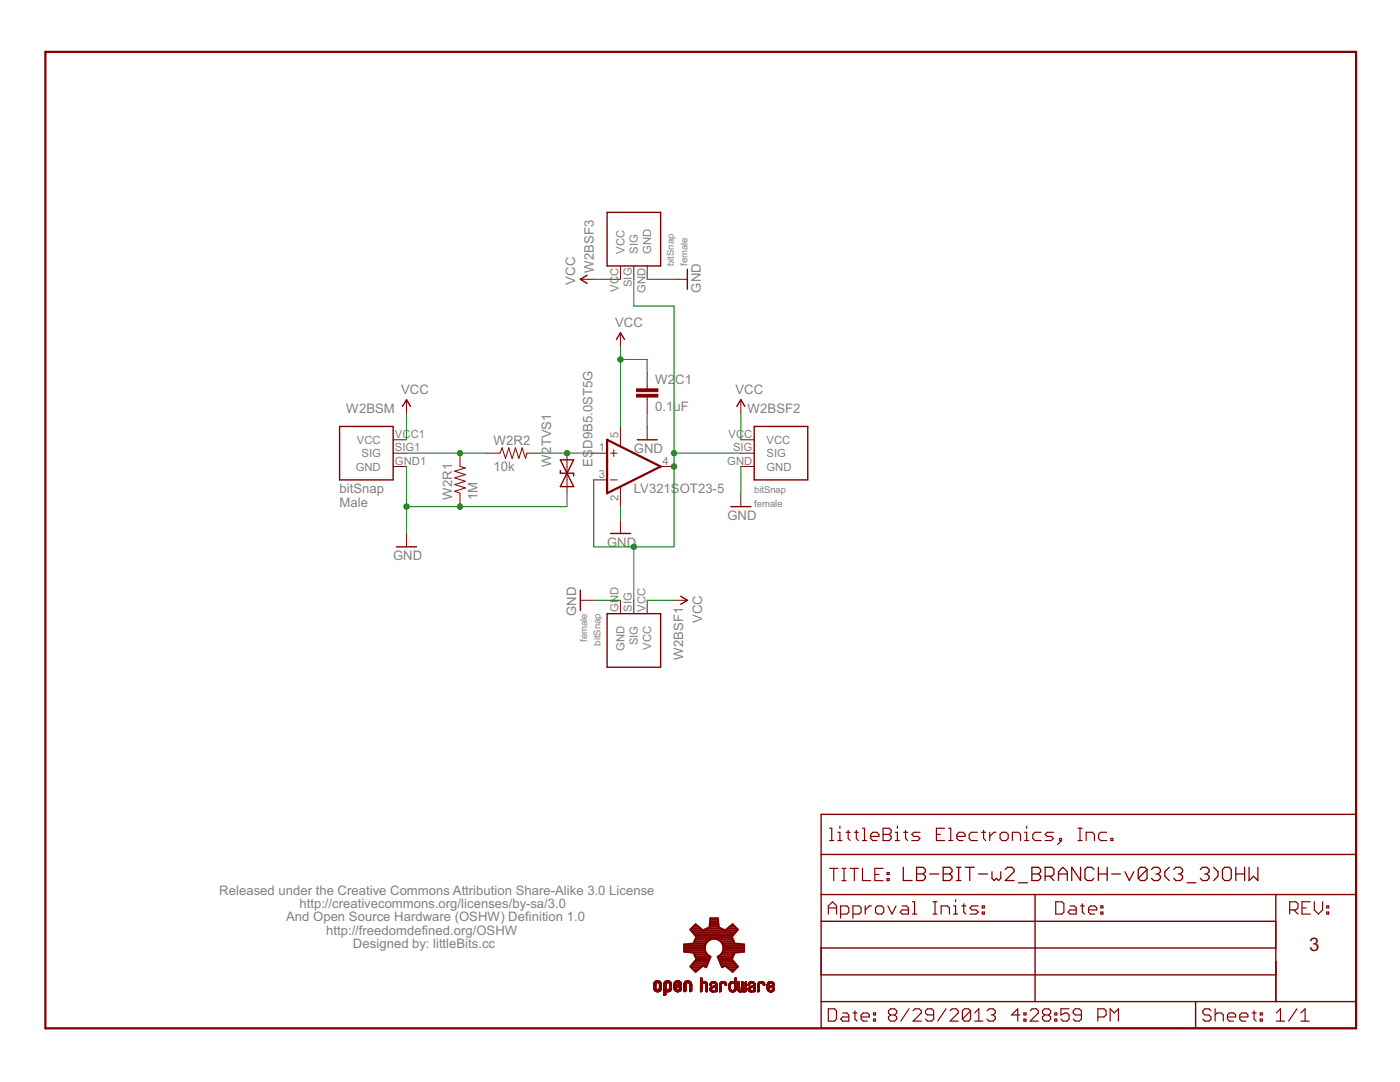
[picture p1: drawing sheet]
<svg xmlns="http://www.w3.org/2000/svg" width="279mm" height="216mm" viewBox="0 0 279 216" stroke-linecap="round" stroke-linejoin="round" font-family="sans-serif">
<g fill="none" stroke="#800000" stroke-width=".2">
<path d="M115.8 55.7h2.7M123.8 53.1v2.6M126.5 53.1v2.6M129.2 53.1v2.6M134.5 55.7h2.7M81.1 79.8v2.6M123.8 66.4v2.7M129.2 74.4v3.2M129.2 79.2v3.2M147.8 79.8v2.6M78.5 90.4h2.6M78.5 93.1h2.6"/>
<path d="M78.5 87.8h2.6M91.8 90.4v2.7l1.1 .3-2.2 .6 2.2 .7-2.2 .7 2.2 .6-2.2 .7 2.2 .7-2.2 .6 1.1 .4v2.7M97.1 90.4h2.7l.4-1 .7 2.1 .6-2.1 .7 2.1 .7-2.1 .6 2.1 .7-2.1 .7 2.1 .3-1.1h2.6M113.2 90.4v8M118.5 90.4h2.7M118.5 95.8h2.7M121.8 90.4h1.4M121.8 95.8h1.4M122.5 89.8v1.3M123.8 85.1v3.9M123.8 97.2v3.9M129.2 85.1v2.7"/>
<path d="M131.8 93.1h2.7M147.8 90.4h2.7M147.8 93.1h2.7M147.8 98.4v2.7M147.8 87.8h2.7M81.1 106.4v2.7M115.8 119.8h2.7M123.8 103.8v2.6M123.8 119.8v2.6M126.5 119.8v2.6M129.2 119.8v2.6M134.5 119.8h2.7"/>
<path d="M130.5 197.2h.4M130.5 197.1h.4M130.5 197h.4M130.5 196.9h.4M130.5 196.8h.4M130.5 196.7h.4M130.5 196.6h.4M130.5 196.5h.4M130.5 196.4h.4M130.5 197.4h.5M130.5 197.3h.4M130.5 196.2h.5"/>
<path d="M130.5 197.5h.6M130.6 197.5h1.3M130.6 196.1h1.3M130.6 196h1.3M130.6 197.6h1.3M130.6 195.9h1.2M130.7 197.7h1.1M130.7 195.9h1.1M130.7 197.8h1M130.8 195.8h.9M130.8 197.8h.8M130.9 196.4h-.4"/>
<path d="M130.9 197.9h.7M130.9 196.3h-.4M130.9 195.7h.7M131 196.2h-.5M131.1 195.7h.3M131.1 197.9h.3M131.1 196.1l-.6 .1M131.4 196.1l.6 .1M131.4 197.5h.6M131.4 197.4h.6M131.5 196.2h.5M131.5 196.3h.5"/>
<path d="M131.6 197.3h.4M131.6 196.4h.4M131.6 196.3h.4M131.6 197.2h.4M131.6 197.1h.4M131.6 197h.4M131.6 196.9h.4M131.6 196.8h.4M131.6 196.7h.4M131.6 196.6h.4M131.6 196.5h.4M132 197.4h-.5"/>
<path d="M132.5 198.5h.4M132.5 198.4h.4M132.5 198.3h.4M132.5 198.2h.4M132.5 198.1h.4M132.5 198h.4M132.5 197.7h1.3M132.5 197.5h1.4M132.5 197.5h.6M132.5 197.4h.6M132.5 197.4h.5M132.5 197.3h.4"/>
<path d="M132.5 197.2h.4M132.5 197.1h.4M132.5 197h.4M132.5 196.9h.4M132.5 196.8h.4M132.5 196.7h.4M132.5 196.6h.4M132.5 196.5h.4M132.5 196.4h.4M132.5 196.3h.4M132.5 198.6h.2M132.5 198.6h.1"/>
<path d="M132.6 196.1h1.3M132.6 196h1.3M132.7 195.9h1.1M132.8 195.8h.9M132.8 198.6h-.3M132.9 198.5h-.4M132.9 197.9h-.4M132.9 196.4h-.4M132.9 195.7h.7M133 196.3h-.5M133 196.2h-.5M133.1 195.7h.3"/>
<path d="M133.1 197.9h.3M133.1 196.1l-.6 .1M133.4 196.1l.6 .1M133.5 197.4h.5M133.5 196.2h.5M133.5 196.3h.5M133.6 197.9h-1.1M133.6 197.3h.4M133.6 196.3h.4M133.6 197.2h.4M133.6 196.4h.4M133.6 197.1h.4"/>
<path d="M133.6 197h.4M133.6 196.9h.4M133.6 196.8h.4M133.6 196.7h.4M133.6 196.6h.4M133.6 196.5h.4M133.7 197.8h-1.2M133.8 197.8h-1.3M133.8 197.7h-1.3M133.9 197.6h-1.4M134 197.5h-.6M134 197.3h-.4"/>
<path d="M134.5 197.3h.5M134.5 197.3h.4M134.5 197.2h.4M134.5 197h.7M134.5 196.7h1.5M134.5 196.6h.4M134.5 196.5h.4M134.5 196.4h.4M134.5 196.3h.4M134.5 197.4h.5M134.5 197.5h.6M134.5 197.4h.6"/>
<path d="M134.6 197.5h1.3M134.6 197.6h1.3M134.6 196h1.3M134.7 197.7h1.1M134.7 195.9h1.1M134.8 197.8h.9M134.8 195.8h.9M134.9 197.8h.8M134.9 195.8h.8M134.9 196.5h-.4M134.9 197.9h.7M134.9 196.4h-.4"/>
<path d="M134.9 195.7h.7M135 196.3h-.5M135 196.2h-.5M135.1 197.1h-.6M135.1 196.6h.9M135.1 197.9h.3M135.1 195.7h.3M135.1 196.1l-.6 .1M135.2 197.1h-.7M135.2 196.6h.8M135.3 196.5h.7M135.4 196.1h.6"/>
<path d="M135.4 197h-.9M135.4 196.5h.6M135.5 197.4h.5M135.5 196.9h-1M135.5 196.2h.5M135.5 196.4h.5M135.6 196.3h.4M135.6 197.3h.4M135.6 196.9h-1.1M135.6 196.4h.4M135.6 197.2h.4M135.6 197.1h.4"/>
<path d="M135.7 197.1h.3M135.7 197h.3M135.7 196.8h-1.2M135.8 197h.2M135.8 196.8h-1.3M135.9 196.7h-1.4M135.9 196.1h-1.3M136 197.5h-.6M136 197.4h-.5M136.5 197.7h.4M136.5 197.6h.4M136.5 197.5h.4"/>
<path d="M136.5 197.4h.4M136.5 197.3h.4M136.5 197.2h.4M136.5 197.1h.4M136.5 197h.4M136.5 196.9h.4M136.5 196.8h.4M136.5 196.7h.4M136.5 196.6h.4M136.5 196.5h.4M136.5 196.4h.4M136.5 197.9h.2"/>
<path d="M136.5 196.2h.5M136.6 196.1h1.4M136.6 196h1.3M136.7 195.9h1.2M136.7 195.9h1.1M136.8 195.8h1M136.8 197.8h-.3M136.8 195.8h.9M136.9 197.8h-.4M136.9 196.3h-.4M136.9 195.7h.7M137 196.3h-.5"/>
<path d="M137.1 196.2h-.6M137.1 195.7h.3M137.2 196.1l-.7 .1M137.4 196.1l.6 .1M137.5 196.2h.5M137.6 196.3h.4M137.6 197.7h.4M137.6 197.6h.4M137.6 197.5h.4M137.6 197.4h.4M137.6 197.3h.4M137.6 197.2h.4"/>
<path d="M137.6 197.1h.4M137.6 197h.4M137.6 196.9h.4M137.6 196.8h.4M137.6 196.7h.4M137.6 196.6h.4M137.6 196.5h.4M137.6 196.4h.4M137.6 197.9h.3M138 197.8h-.4M139.8 195.3h.3M139.8 197.9h.1"/>
<path d="M139.8 197.8h.3M139.8 197.7h.3M139.8 197.6h.3M139.8 197.5h.3M139.8 197.4h.3M139.8 197.3h.3M139.8 197.2h.3M139.8 197.1h.3M139.8 197h.3M139.8 196.9h.3M139.8 196.8h.3M139.8 196.7h.3"/>
<path d="M139.8 196.6h.3M139.8 196.5h.3M139.8 196.4h.3M139.8 196.2h1.3M139.8 196.1h1.3M139.8 196h1.2M139.8 196h1.1M139.8 195.9h1.1M139.8 195.9h.3M139.8 195.8h.3M139.8 195.7h.3M139.8 195.6h.3"/>
<path d="M139.8 195.5h.3M139.8 195.4h.3M139.8 195.2h.3M139.9 195.1h.2M140 197.9h-.2M140.1 197.8h-.3M140.1 196.4h-.3M140.1 196.3h-.3M140.2 196.3h-.4M140.2 195.9h.6M140.2 196.2h-.4M140.3 196.2h-.5"/>
<path d="M140.3 195.8h.4M140.7 196.2h.4M140.7 196.2h.5M140.8 196.3h.4M140.8 196.4h.4M140.9 196.4h.3M140.9 196.5h.3M140.9 197.8h.3M140.9 197.7h.3M140.9 197.6h.3M140.9 197.5h.3M140.9 197.4h.3"/>
<path d="M140.9 197.3h.3M140.9 197.2h.3M140.9 197.1h.3M140.9 197h.3M140.9 196.9h.3M140.9 196.8h.3M140.9 196.7h.3M140.9 196.6h.3M141 197.9h-.1M141.1 197.9h-.2M141.2 197.8h-.3M141.7 197.5h.4"/>
<path d="M141.7 197.5h.3M141.7 197.4h.3M141.7 197.2h.4M141.7 196.7h.1M141.7 196.5h.3M141.7 197.6h.5M141.7 197.6h.4M141.7 196.3h.3M141.7 197.7h.9M141.8 197.7h.8M141.8 196.2h1.2M141.8 197.8h.8"/>
<path d="M141.9 196.1h1.1M141.9 197.8h.7M141.9 196h1M141.9 196.6h-.2M142 197.9h.6M142 196.6h-.3M142 195.9h.8M142 197.3h-.3M142 196.9h1.1M142 196.4h-.3M142.1 197.9h.5M142.1 195.9h.6"/>
<path d="M142.1 196.8h1M142.1 196.3h-.4M142.2 197.2h-.5M142.2 196.2h-.4M142.2 198h.1M142.2 195.8h.4M142.3 196.8h.8M142.3 197.9v.1M142.3 197.1h-.6M142.3 198h.1M142.3 197.6h.3M142.3 196.7h.8"/>
<path d="M142.4 197.1h-.6M142.5 196.7h.6M142.5 197h-.7M142.6 196.2h.4M142.6 196.6h.5M142.7 197h-.9M142.7 196.3h.4M142.7 196.6h.4M142.8 197h.3M142.8 196.4h.3M142.8 196.5h.3M142.8 197.8h.3"/>
<path d="M142.8 197.7h.3M142.8 197.6h.3M142.8 197.5h.3M142.8 197.4h.3M142.8 197.3h.3M142.8 197.2h.3M142.8 197.1h.3M142.9 197.9h-.1M143.1 197.9h-.3M143.1 197.8h-.3M143.1 196.9h-1.2M143.6 197.8h.3"/>
<path d="M143.6 197.7h.3M143.6 197.6h.3M143.6 197.5h.3M143.6 197.4h.3M143.6 197.3h.3M143.6 197.2h.3M143.6 197.1h.3M143.6 197h.3M143.6 196.9h.3M143.6 196.8h.3M143.6 196.7h.3M143.6 196.6h.3"/>
<path d="M143.6 196.5h.3M143.6 196.4h.3M143.7 196.2h1.2M143.7 197.9h-.1M143.7 196.1h1.2M143.8 196h1M143.8 197.9h-.2M143.9 197.8h-.3M143.9 195.9h.8M143.9 196.5h-.3M144 196.3h-.4M144 195.9h.6"/>
<path d="M144.1 196.2h-.4M144.1 195.8h.4M144.5 196.2h.4M144.5 196.2h.5M144.6 196.3h.4M144.7 196.3h.3M144.7 196.4h.3M144.7 196.6h.3M144.7 196.5h.3M144.9 196.6h-.1M145 196.5h-.3M145.5 197.3h.3"/>
<path d="M145.5 197.2h.3M145.5 197.1h.3M145.5 197h.3M145.5 196.9h.3M145.5 196.8h.3M145.5 196.7h.3M145.5 196.6h.3M145.5 196.5h.3M145.5 197.4h.3M145.5 196.4h.3M145.5 197.5h.4M145.5 197.4h.4"/>
<path d="M145.5 197.6h.5M145.6 197.6h.6M145.6 197.7h1.1M145.6 196.1h1.3M145.7 196h1.2M145.7 197.8h1M145.8 197.8h.9M145.8 195.9h1.1M145.8 197.9h.8M145.8 196.4h-.3M145.9 196.3h-.4M145.9 195.9h.6"/>
<path d="M146 196.2h-.5M146 196.2h-.4M146 195.8h.4M146.1 197.9v.1M146.2 197.9v.1M146.2 198h.1M146.4 196.2h.5M146.4 197.6h.5M146.5 196.2h.4M146.5 197.9h-.6M146.5 196.3h.4M146.5 197.5h.4"/>
<path d="M146.6 197.4h.3M146.6 196.3h.3M146.6 196.4h.3M146.6 197.3h.3M146.6 197.2h.3M146.6 197.1h.3M146.6 197h.3M146.6 196.9h.3M146.6 196.8h.3M146.6 196.7h.3M146.6 196.6h.3M146.6 196.5h.3"/>
<path d="M146.6 195.9h.3M146.6 195.8h.3M146.6 195.7h.3M146.6 195.6h.3M146.6 195.5h.3M146.6 195.4h.3M146.6 195.3h.3M146.6 195.2h.3M146.7 195.2h.2M146.8 195.1h.1M146.8 197.7h-1.2M146.8 197.6h-.5"/>
<path d="M146.9 197.5h-.4M146.9 196.1l-1.3 .1M147.2 197.4h.3M147.2 197.3h.3M147.2 197.2h.3M147.2 197.1h.3M147.2 197h.3M147.2 196.9h.3M147.2 196.8h.3M147.2 196.7h.3M147.2 196.6h.3M147.2 196.5h.3"/>
<path d="M147.2 196.4h.3M147.2 196.3h.3M147.2 196.2h.3M147.2 196.1h.3M147.2 196h.3M147.2 197.6h1.8M147.2 197.6h.4M147.2 197.5h.4M147.2 195.9h.3M147.3 197.7h1.6M147.3 197.8h1.6M147.4 197.8h1.4"/>
<path d="M147.4 195.9h.1M147.4 197.9h1.4M147.5 197.9h.5M147.6 198h.1M147.8 197.9v.1M147.9 197.6h.4M147.9 197.5h.4M147.9 197.4h.4M147.9 197.3h.4M147.9 197.2h.4M147.9 197.1h.4M147.9 197h.4"/>
<path d="M148 197.3h.3M148 197.2h.3M148 196.9h.3M148 196.8h.3M148 196.7h.3M148 196.6h.3M148 196.5h.3M148 196.4h.3M148 196.3h.3M148 196.2h.3M148 196.1h.3M148 196h.3"/>
<path d="M148 195.9h.3M148.1 195.9h.2M148.3 197.9h.4M148.5 198h.1M148.7 197.5h.3M148.7 197.4h.3M148.7 197.3h.3M148.7 197.2h.3M148.7 197.1h.3M148.7 197h.3M148.7 196.9h.3M148.7 196.8h.3"/>
<path d="M148.7 196.7h.3M148.7 196.6h.3M148.7 196.5h.3M148.7 196.4h.3M148.7 196.3h.3M148.7 196.2h.3M148.7 196.1h.3M148.7 196h.3M148.7 195.9h.3M148.8 195.9h.2M148.9 197.7h-1.6M149 197.6h-.4"/>
<path d="M149.3 197.5h.3M149.3 197.4h.3M149.3 197.3h.3M149.3 197.6h.4M149.3 197.5h.4M149.3 197.2h.4M149.3 196.7h.1M149.3 196.5h.3M149.3 196.4h.3M149.3 197.6h.9M149.4 197.7h.8M149.4 196.2h1.2"/>
<path d="M149.4 197.8h.8M149.5 196.1h1.1M149.5 196h1.1M149.5 196.6h-.2M149.5 197.8h.7M149.6 197.9h.6M149.6 196h.9M149.6 196.6h-.3M149.6 196.5h-.3M149.6 195.9h.8M149.6 196.9h1.1M149.7 197.3h-.4"/>
<path d="M149.7 196.3h-.4M149.7 196.8h1M149.7 195.9h.6M149.7 196.3h-.3M149.8 197.2h-.5M149.8 196.2h-.4M149.8 195.8h.4M149.9 198h.1M149.9 196.8h.8M149.9 197.1h-.6M149.9 196.7h.8M150 197.1h-.6"/>
<path d="M150.1 196.7h.6M150.1 197h-.7M150.2 197.9h-.5M150.2 196.2h.5M150.2 196.6h.5M150.3 196.2h.4M150.3 197h-.9M150.3 196.3h.4M150.3 196.6h.4M150.4 196.4h.3M150.4 197.9h.2M150.4 197.8h.3"/>
<path d="M150.4 197.7h.3M150.4 197.6h.3M150.4 197.5h.3M150.4 197.4h.3M150.4 197.3h.3M150.4 197.2h.3M150.4 197.1h.3M150.4 197h.3M150.4 196.5h.3M150.7 197.9h-.3M150.7 197.8h-.3M150.7 196.9h-1.2"/>
<path d="M151.2 197.8h.3M151.2 197.7h.3M151.2 197.6h.3M151.2 197.5h.3M151.2 197.4h.3M151.2 197.3h.3M151.2 197.2h.3M151.2 197.1h.3M151.2 197h.3M151.2 196.9h.3M151.2 196.8h.3M151.2 196.7h.3"/>
<path d="M151.2 196.6h.3M151.2 196.5h.3M151.2 196.4h.3M151.3 197.9h-.1M151.3 196.2h1.2M151.4 196.1h1.1M151.4 196h1M151.4 197.9h-.2M151.5 197.8h-.3M151.5 196.5h-.3M151.5 195.9h.8M151.6 196.4h-.4"/>
<path d="M151.6 196.3h-.4M151.6 195.9h.6M151.7 196.2h-.4M151.7 195.8h.4M152.1 196.2h.4M152.2 196.2h.4M152.2 196.3h.4M152.3 196.3h.3M152.3 196.4h.3M152.3 196.5h.3M152.5 196.6h-.2M152.6 196.6h-.3"/>
<path d="M153.1 197.4h.4M153.1 197.3h.3M153.1 197.2h.4M153.1 196.9h1M153.1 196.8h1.2M153.1 196.8h.3M153.1 196.7h.3M153.1 196.6h.3M153.1 196.5h.3M153.1 196.3h.4M153.1 197.5h.4M153.2 197.5h.4"/>
<path d="M153.2 197.6h.4M153.2 197.6h.6M153.3 197.7h1M153.3 196.1h1.1M153.3 196h1.1M153.3 197.8h1M153.4 196h.9M153.4 197.8h.8M153.4 195.9h.8M153.4 197.9h.8M153.4 197.3h-.3M153.4 196.4h-.3"/>
<path d="M153.5 196.4h-.4M153.5 196.3h-.4M153.5 195.9h.6M153.6 197.9h.5M153.6 196.2h-.4M153.6 195.8h.4M153.7 197.1h-.6M153.7 196.7h.8M153.8 197.9l-.1 .1M153.8 197.1h-.7M153.8 198h.1M153.9 197.6h.5"/>
<path d="M153.9 197h-.8M154 196.6h.5M154 196.2h.5M154.1 197h-1M154.1 196.6h.4M154.1 196.2h.4M154.1 196.3h.4M154.2 197.5h.3M154.2 197.4h.3M154.2 196.4h.3M154.2 196.3h.3M154.2 196.5h.3"/>
<path d="M154.2 196.9h-1.1M154.2 197.3h.3M154.2 197.2h.3M154.3 197.2h.2M154.4 197.1h.1M154.4 197.7h-1.2M154.4 196.1l-1.2 .1M154.5 197.6h-.4M154.5 196.8h-.9M154.5 197.5h-.4M154.5 197.4h-.3M154.5 196.7h-.7"/>
</g>
<path d="M9.1 10.4h261.5v194.8h-261.5zM121.2 87.8l10.6 5.3-10.6 5.3z" fill="none" stroke="#800000" stroke-width=".44"/>
<g fill="none" stroke="#800000" stroke-width=".28">
<path d="M117.2 54.9l-1.4 .8 1.4 .8M121.2 42.4h10.6v10.7h-10.6zM137.2 53.7v4M123 67.7l.8-1.3 .8 1.3M67.8 85.1h10.7v10.7h-10.7zM80.3 81.1l.8-1.3 .8 1.3M111.8 91.8l2.7 5.3h-2.7l2.7-5.3zM111.8 93.9v.5h2.7v.6M127.2 87.8h4M147 81.1l.8-1.3 .9 1.3M150.5 85.1h10.7v10.7h-10.7zM79.1 109.1h4"/>
<path d="M115.8 117.8v4M121.8 106.4h4M135.8 119l1.4 .8-1.4 .8M145.9 101.1h4M121.2 122.4h10.6v10.7h-10.6zM163.9 162.5h106.7v42.7h-106.7zM163.9 178.5h106.7M163.9 170.5h106.7M206.6 178.5v21.4M254.6 178.5v21.4M163.9 199.9h106.7M163.9 183.8h90.7"/>
<path d="M163.9 189.2h90.7M163.9 194.5h90.7M238.6 199.9v5.3"/>
</g>
<g fill="none" stroke="#800000" stroke-width=".4">
<path d="M136.5 189.7h4.2M136.5 189.3h4.2M136.5 189h4.2M136.5 188.6h4.2M137.9 185.7h2.4M137.9 193h2M138 192.7h3.1M138 185.3h1.8M138.2 190.1h2.7M138.2 186h8.6M138.3 192.3h2.9M138.3 193.4h1.1"/>
<path d="M138.3 184.9h1.1M138.5 188.3l-2 .1v1.5l2 .2 .5 1.3-1.2 1.5 1 1 1.5-1.2 .6 .3 .9-2.1-.5-.3-.4-.5M138.5 188.2h2.4M138.5 186.4h8M138.6 191.9h2.8M138.6 190.4h2.5M138.6 187.9h2.6M138.7 193.8h.3M138.7 184.6h.2M138.7 190.8h2.9M138.7 187.5h3M138.8 186.8h7.4"/>
<path d="M138.9 191.6h2.6M138.9 191.2h2.8M138.9 187.1h7.2M140.3 185.7l1.3-.6 .2-1.9h1.5l.1 1.9 1.3 .6 1.5-1.3 1.1 1.1-1.3 1.5 .5 1.3M140.3 185.7l-1.5-1.3-1 1.1 1.2 1.5-.5 1.3M140.4 185.7h6.7M140.7 188.6l-.1 .6 .3 .9M140.7 188.6a1.87 1.87 0 0 1 1.8-1.3 1.87 1.87 0 0 1 1.8 1.3M141.1 185.3h2.8M141.6 184.9h1.8M141.6 184.6h1.8M141.7 184.2h1.6"/>
<path d="M141.7 183.8h1.6M141.8 183.5h1.5M143.3 191.2h2.8M143.3 187.5h3M143.4 190.8h2.9M143.5 191.6h2.7M143.7 191.9h2.8M143.8 192.3h3M143.8 187.9h2.6M143.9 190.4h2.5M144 192.7h3.1M144.1 188.2h2.4"/>
<path d="M144.2 190.1h2.6M144.3 188.6h4.2M144.3 189.7h4.2M144.4 189.3h4.1M144.4 189h4.1M145.1 193h2M145.2 185.3h1.8M145.6 193.4h1.1M145.6 184.9h1.1M146 193.8h.3M146.1 184.6h.2M146.5 188.3l2 .1v1.5l-2 .2-.5 1.3 1.3 1.5-1.1 1-1.5-1.2-.6 .3-.9-2.1a1.86 1.86 0 0 0 1.1-2.3"/>
</g>
<g fill="#800000" stroke="#800000" stroke-width=".2">
<path d="M127 78.7h4.3v.5h-4.3z"/>
<path d="M127 77.6h4.3v.5h-4.3z"/>
</g>
<g fill="none" stroke="#800000" stroke-width=".23">
<path d="M165.6 173.3h1.6M165.6 165.3h.4v2.4M165.6 167.7h.8M166.4 173.3v2.4M167.2 167.7h.8M167.2 166.1h.4v1.6M167.6 164.8v.5M168 173.3h.8M168 175.7h.8M168.4 173.3v2.4M168.8 166.1h.9M169.3 165.7v1.6l.4 .4"/>
<path d="M169.7 173.3h1.6M170.5 173.3v2.4M170.5 166.1h.8M170.9 165.7v1.6l.4 .4M172.1 173.3v2.4h1.7M172.1 165.3h.4v2.4M172.1 167.7h.9M173.8 166.9h1.6v-.4l-.4-.4h-.8l-.4 .4v.8l.4 .4h.8M174.6 174.5h.8M176.2 173.3h-1.6v2.4h1.6M176.2 165.3h1.3l.4 .4v.4l-.4 .4 .4 .4v.4l-.4 .4h-1.3zM176.2 166.5h1.3"/>
<path d="M177 175.3h.5v.4h-.5zM177 174.1h.5v.4h-.5zM178.7 167.7h.8M178.7 166.1h.4v1.6M179.1 164.8v.5M180.3 166.1h.8M180.7 165.7v1.6l.4 .4M182.1 179.9h.4v2.5M183.6 166.1h-1.2l-.4 .4 .4 .4h.8l.4 .4-.4 .4h-1.2M186.2 179.9h.8M186.6 179.9v2.5M186.9 166.5h.8"/>
<path d="M188.5 165.3h-1.6v2.4h1.6M189.3 165.3h.4v2.4M189.3 167.7h.9M190.7 179.5v.4M191 166.9h1.6v-.4l-.4-.4h-.8l-.4 .4v.8l.4 .4h.8M195.1 166.1h-1.3l-.4 .4v.8l.4 .4h1.3M195.9 166.1h.8M196.3 165.7v1.6l.4 .4M197.5 166.1v1.6M198.8 166.1h-.4l-.9 .8M200 166.1h.8l.4 .4v.8l-.4 .4h-.8l-.4-.4v-.8zM202 167.7v-1.6h1.3l.4 .4v1.2"/>
<path d="M204.5 167.7h.8M204.5 166.1h.4v1.6M204.9 164.8v.5M207.8 166.1h-1.3l-.4 .4v.8l.4 .4h1.3M210.2 166.1h-1.2l-.4 .4 .4 .4h.8l.4 .4-.4 .4h-1.2M210.7 179.9h1.2l.4 .4v1.7l-.4 .4h-1.2zM211.5 167.3h.4v.4h-.4zM211.9 167.7l-.9 .8M215.1 165.3h.9M215.1 167.7h.9M215.5 165.3v2.4M216.8 167.7v-1.6h1.2l.4 .4v1.2"/>
<path d="M220.9 166.1h-1.3l-.4 .4v.8l.4 .4h1.3M221.7 167.3h.4v.4h-.4zM261.5 179.9h-1.7v2.5h1.7M262.3 179.9v1.7l.8 .8 .8-.8v-1.7M165.3 182.4v-1.6l.8-.9 .8 .9v1.6M165.3 181.2h1.6M167.8 182.4h1.2l.4-.4v-.8l-.4-.4h-1.2v2.4M170.2 182.4h1.2l.5-.4v-.8l-.5-.4h-1.2v2.4M172.7 180.8v1.6M173.9 180.8h-.4l-.8 .8M175.1 180.8h.9l.4 .4v.8l-.4 .4h-.9l-.4-.4v-.8zM177.2 180.8l.8 1.6 .8-1.6"/>
<path d="M180 180.8h.9l.4 .4v1.2h-1.3l-.4-.4 .4-.4h1.3M182.1 182.4h.8M186.2 182.4h.8M187.8 182.4v-1.6h1.3l.4 .4v1.2M190.3 182.4h.8M190.3 180.8h.4v1.6M191.9 180.8h.8M192.3 180.3v1.7l.4 .4M195.2 180.8h-1.2l-.4 .4 .4 .4h.8l.4 .4-.4 .4h-1.2M196 182h.4v.4h-.4zM196 180.8h.4v.4h-.4zM213.6 180.8h.8l.4 .4v1.2h-1.2l-.5-.4 .5-.4h1.2"/>
<path d="M215.6 180.8h.8M216 180.3v1.7l.4 .4M217.2 181.6h1.7v-.4l-.4-.4h-.9l-.4 .4v.8l.4 .4h.9M219.7 182h.4v.4h-.4zM219.7 180.8h.4v.4h-.4zM257.4 181.6h1.2l.4-.4v-.9l-.4-.4h-1.2v2.5M258.2 181.6l.8 .8M259.8 181.2h.9M264.8 182h.4v.4h-.4zM264.8 180.8h.4v.4h-.4zM165.3 201.3h1.2l.4 .4v1.6l-.4 .5h-1.2zM168.2 202.1h.8l.4 .4v1.3h-1.2l-.4-.5 .4-.4h1.2"/>
<path d="M170.2 202.1h.8M170.6 201.7v1.6l.4 .5M171.9 202.9h1.6v-.4l-.4-.4h-.8l-.4 .4v.8l.4 .5h.8M174.3 203.3h.4v.5h-.4zM174.3 202.1h.4v.4h-.4zM177.7 202.5l-.4 .4v.4l.4 .5h.8l.5-.5v-.4l-.5-.4M177.7 202.5l-.4-.4v-.4l.4-.4h.8l.5 .4v.4l-.5 .4M177.7 202.5h.8M181.4 201.3l-1.6 2.5M182.2 201.7l.4-.4h.9l.4 .4v.4l-1.7 1.7h1.7M186.3 202.5h-1.2l-.4-.4v-.4l.4-.4h.8l.4 .4v1.6l-.4 .5h-.8l-.4-.5M188.8 201.3l-1.6 2.5"/>
<path d="M189.6 201.7l.4-.4h.8l.4 .4v.4l-1.6 1.7h1.6M193.7 201.7v1.6l-.4 .5h-.8l-.4-.5M193.7 201.7l-.4-.4h-.8l-.4 .4v1.6M193.7 201.7l-1.6 1.6M194.5 203.8h1.7M194.5 202.1l.8-.8v2.5M197 201.7l.4-.4h.8l.4 .4v.4l-.4 .4M197.8 202.5h.4M198.2 202.5l.4 .4v.4l-.4 .5h-.8l-.4-.5M203.5 202.5h-1.6l1.2-1.2v2.5M204.3 203.3h.5v.5h-.5zM204.3 202.1h.5v.4h-.5z"/>
<path d="M205.6 201.7l.4-.4h.8l.4 .4v.4l-1.6 1.7h1.6M208.4 202.5l-.4 .4v.4l.4 .5h.9l.4-.5v-.4l-.4-.4M208.4 202.5l-.4-.4v-.4l.4-.4h.9l.4 .4v.4l-.4 .4M208.4 202.5h.9M210.5 203.3h.4v.5h-.4zM210.5 202.1h.4v.4h-.4zM213.4 201.3h-1.7v1.2l.9-.4h.4l.4 .4v.8l-.4 .5h-.9l-.4-.5M215.8 202.5h-1.2l-.4-.4v-.4l.4-.4h.8l.4 .4v1.6l-.4 .5h-.8l-.4-.5M219.1 202.9h1.2l.4-.4v-.8l-.4-.4h-1.2v2.5M221.6 203.8v-2.5l.8 .8 .8-.8v2.5M241.7 201.7l-.4-.4h-.8l-.4 .4v.4l.4 .4h.8l.4 .4v.4l-.4 .5h-.8l-.4-.5M242.5 202.5l.4-.4h.8l.4 .4v1.3"/>
<path d="M242.5 201.3v2.5M245 202.9h1.6v-.4l-.4-.4h-.8l-.4 .4v.8l.4 .5h.8M247.4 202.9h1.6v-.4l-.4-.4h-.8l-.4 .4v.8l.4 .5h.8M249.9 202.1h.8M250.3 201.7v1.6l.4 .5M251.5 203.3h.4v.5h-.4zM251.5 202.1h.4v.4h-.4zM254.7 203.8h1.7M254.7 202.1l.8-.8v2.5M258.8 201.3l-1.6 2.5M259.6 203.8h1.7M259.6 202.1l.9-.8v2.5"/>
</g>
<g fill="none" stroke="#800000" stroke-width=".25">
<path d="M180.3 173.1v2.6h1.7M182.9 173.1h1.3l.5 .4v.4l-.5 .5 .5 .4v.5l-.5 .4h-1.3zM182.9 174.4h1.3M185.6 174.4h1.7M188.2 173.1h1.3l.5 .4v.4l-.5 .5 .5 .4v.5l-.5 .4h-1.3zM188.2 174.4h1.3M190.9 175.7h.9M190.9 173.1h.9M191.3 173.1v2.6M192.7 173.1h1.7M193.5 173.1v2.6M195.3 174.4h1.8"/>
<path d="M198 173.9v1.4l.4 .4 .4-.4 .5 .4 .4-.4v-1.4M200.6 173.5l.5-.4h.8l.5 .4v.4l-1.8 1.8h1.8M203.3 176.1h1.7M205.9 173.1h1.3l.5 .4v.4l-.5 .5 .5 .4v.5l-.5 .4h-1.3zM205.9 174.4h1.3M208.6 174.8h1.3l.4-.4v-.9l-.4-.4h-1.3v2.6M209.5 174.8l.8 .9M211.2 174.4h1.8M211.2 175.7v-1.8l.9-.8 .9 .8v1.8M215.6 173.1v2.6l-1.7-2.6v2.6M218.3 173.5l-.4-.4h-.9l-.5 .4v1.8l.5 .4h.9l.4-.4M219.2 174.4h1.8"/>
<path d="M219.2 173.1v2.6M221 173.1v2.6M221.8 174.4h1.8M224.5 173.9l.9 1.8 .9-1.8M228.9 173.5v1.8l-.4 .4h-.9l-.4-.4M228.9 173.5l-.4-.4h-.9l-.4 .4v1.8M228.9 173.5l-1.7 1.8M229.8 173.5l.5-.4h.8l.5 .4v.4l-.5 .5M230.7 174.4h.4M231.1 174.4l.5 .4v.5l-.5 .4h-.8l-.5-.4M233.3 173.1l-.8 .8v.9l.8 .9M234.2 173.5l.5-.4h.9l.4 .4v.4l-.4 .5"/>
<path d="M235.1 174.4h.5M235.6 174.4l.4 .4v.5l-.4 .4h-.9l-.5-.4M236.9 176.1h1.8M239.5 173.5l.5-.4h.9l.4 .4v.4l-.4 .5M240.4 174.4h.5M240.9 174.4l.4 .4v.5l-.4 .4h-.9l-.5-.4M242.2 173.1l.9 .8v.9l-.9 .9M244 173.5l.4-.4h.9l.4 .4v1.8l-.4 .4h-.9l-.4-.4zM246.6 174.4h1.8M246.6 173.1v2.6M248.4 173.1v2.6M249.3 173.1v2.6l.9-.9 .8 .9v-2.6"/>
</g>
<g fill="none" stroke="#008000" stroke-width=".2">
<path d="M118.5 55.7h5.3M126.5 55.7v5.4h8v48h-16v-13.3M129.2 55.7h5.3M123.8 69.1v16M123.8 71.7h5.4v2.7M81.1 90.4h16M81.1 82.4v5.4M81.1 93.1v13.3M107.8 90.4h10.7M113.2 98.4v2.7h-32.1M129.2 82.4v2.7M134.5 90.4h13.3"/>
<path d="M147.8 82.4v5.4M147.8 93.1v5.3M118.5 119.8h5.3M123.8 101.1v2.7M126.5 109.1v10.7M129.2 119.8h5.3"/>
</g>
<g fill="#008000" stroke="#008000" stroke-width=".2">
<circle cx="91.8" cy="90.4" r=".53"/>
<circle cx="134.5" cy="93.1" r=".53"/>
<circle cx="134.5" cy="90.4" r=".53"/>
<circle cx="126.5" cy="109.1" r=".53"/>
<circle cx="123.8" cy="71.7" r=".53"/>
<circle cx="81.1" cy="101.1" r=".53"/>
<circle cx="91.8" cy="101.1" r=".53"/>
<circle cx="113.2" cy="90.4" r=".53"/>
</g>
<text font-size="4.2" fill="#800000" x="261.3" y="189.7">3</text>
<g font-size="2.9" fill="#808080">
<text x="114.8" y="56.8" transform="rotate(-90 114.8 56.8)">VCC</text>
<text x="118.5" y="54.4" transform="rotate(-90 118.5 54.4)">W2BSF3</text>
<text x="139.8" y="58.4" transform="rotate(-90 139.8 58.4)">GND</text>
<text x="122.8" y="65.3">VCC</text>
<text x="130.8" y="76.7">W2</text>
<text x="134.8" y="76.7">C1</text>
<text x="69.1" y="82.4">W2BSM</text>
<text x="80.1" y="78.7">VCC</text>
<text x="130.8" y="82">0.1uF</text>
<text x="146.8" y="78.7">VCC</text>
<text x="149.2" y="82.4">W2BSF2</text>
<text x="98.5" y="88.9">W2R2</text>
<text x="118.3" y="89.6" transform="rotate(-90 118.3 89.6)">D9B5.0ST5G</text>
<text x="98.5" y="93.9">10k</text>
<text x="110" y="93.1" transform="rotate(-90 110 93.1)">W2TVS1</text>
<text x="118.3" y="93.1" transform="rotate(-90 118.3 93.1)">ES</text>
<text x="126.5" y="90.4">GND</text>
<text x="67.8" y="98.4">bitSnap</text>
<text x="67.8" y="101.1">Male</text>
<text x="90.2" y="99.8" transform="rotate(-90 90.2 99.8)">W2R1</text>
<text x="95.3" y="99.8" transform="rotate(-90 95.3 99.8)">1M</text>
<text x="126.5" y="98.4">LV321SOT23-5</text>
<text x="145.2" y="103.8">GND</text>
<text x="78.5" y="111.8">GND</text>
<text x="121.2" y="109.1">GND</text>
<text x="115" y="123" transform="rotate(-90 115 123)">GND</text>
<text x="140.1" y="124.3" transform="rotate(-90 140.1 124.3)">VCC</text>
<text x="136.4" y="131.7" transform="rotate(-90 136.4 131.7)">W2BSF1</text>
<text x="43.8" y="178.5">Released under the Creative Commons Attribution Share-Alike 3.0 License</text>
<text x="57.1" y="183.8">And Open Source Hardware (OSHW) Definition 1.0</text>
<text x="59.8" y="181.2">http://creativecommons.org/licenses/by-sa/3.0</text>
<text x="65.1" y="186.5">http://freedomdefined.org/OSHW</text>
<text x="70.4" y="189.2">Designed by: littleBits.cc</text>
</g>
<g font-size="2.5" fill="#808080">
<text x="124.6" y="50.6" transform="rotate(-90 124.6 50.6)">VCC</text>
<text x="127.3" y="50.6" transform="rotate(-90 127.3 50.6)">SIG</text>
<text x="130" y="50.6" transform="rotate(-90 130 50.6)">GND</text>
<text x="123.5" y="58.2" transform="rotate(-90 123.5 58.2)">VC</text>
<text x="123.5" y="55.1" transform="rotate(-90 123.5 55.1)">C</text>
<text x="126.1" y="57.3" transform="rotate(-90 126.1 57.3)">SIG</text>
<text x="128.8" y="58.4" transform="rotate(-90 128.8 58.4)">GND</text>
<text x="71.2" y="88.6">VCC</text>
<text x="78.8" y="87.4">VCC1</text>
<text x="123.5" y="87.4" transform="rotate(-90 123.5 87.4)">5</text>
<text x="145.4" y="87.4">VC</text>
<text x="148.5" y="87.4">C</text>
<text x="153" y="88.6">VCC</text>
<text x="71" y="93.9">GND</text>
<text x="72.1" y="91.2">SIG</text>
<text x="78.8" y="90.1">SIG1</text>
<text x="78.8" y="92.7">GND1</text>
<text x="119.5" y="95.4">3</text>
<text x="119.5" y="90.1">1</text>
<text x="132.2" y="92.7">4</text>
<text x="145.2" y="92.7">GND</text>
<text x="146.3" y="90.1">SIG</text>
<text x="153" y="91.2">SIG</text>
<text x="153" y="93.9">GND</text>
<text x="123.5" y="100.1" transform="rotate(-90 123.5 100.1)">2</text>
<text x="123.5" y="122.1" transform="rotate(-90 123.5 122.1)">GND</text>
<text x="126.1" y="122.1" transform="rotate(-90 126.1 122.1)">SIG</text>
<text x="128.8" y="122.1" transform="rotate(-90 128.8 122.1)">VCC</text>
<text x="124.6" y="129.9" transform="rotate(-90 124.6 129.9)">GND</text>
<text x="127.3" y="128.8" transform="rotate(-90 127.3 128.8)">SIG</text>
<text x="130" y="129.7" transform="rotate(-90 130 129.7)">VCC</text>
</g>
<g font-size="2.1" fill="#808080">
<text x="134.5" y="53.1" transform="rotate(-90 134.5 53.1)">bitSnap</text>
<text x="137.2" y="53.1" transform="rotate(-90 137.2 53.1)">female</text>
<text x="150.5" y="98.4">bitSnap</text>
<text x="150.5" y="101.1">female</text>
<text x="117.2" y="128.1" transform="rotate(-90 117.2 128.1)">female</text>
<text x="119.8" y="128.8" transform="rotate(-90 119.8 128.8)">bitSnap</text>
</g>
</svg>
